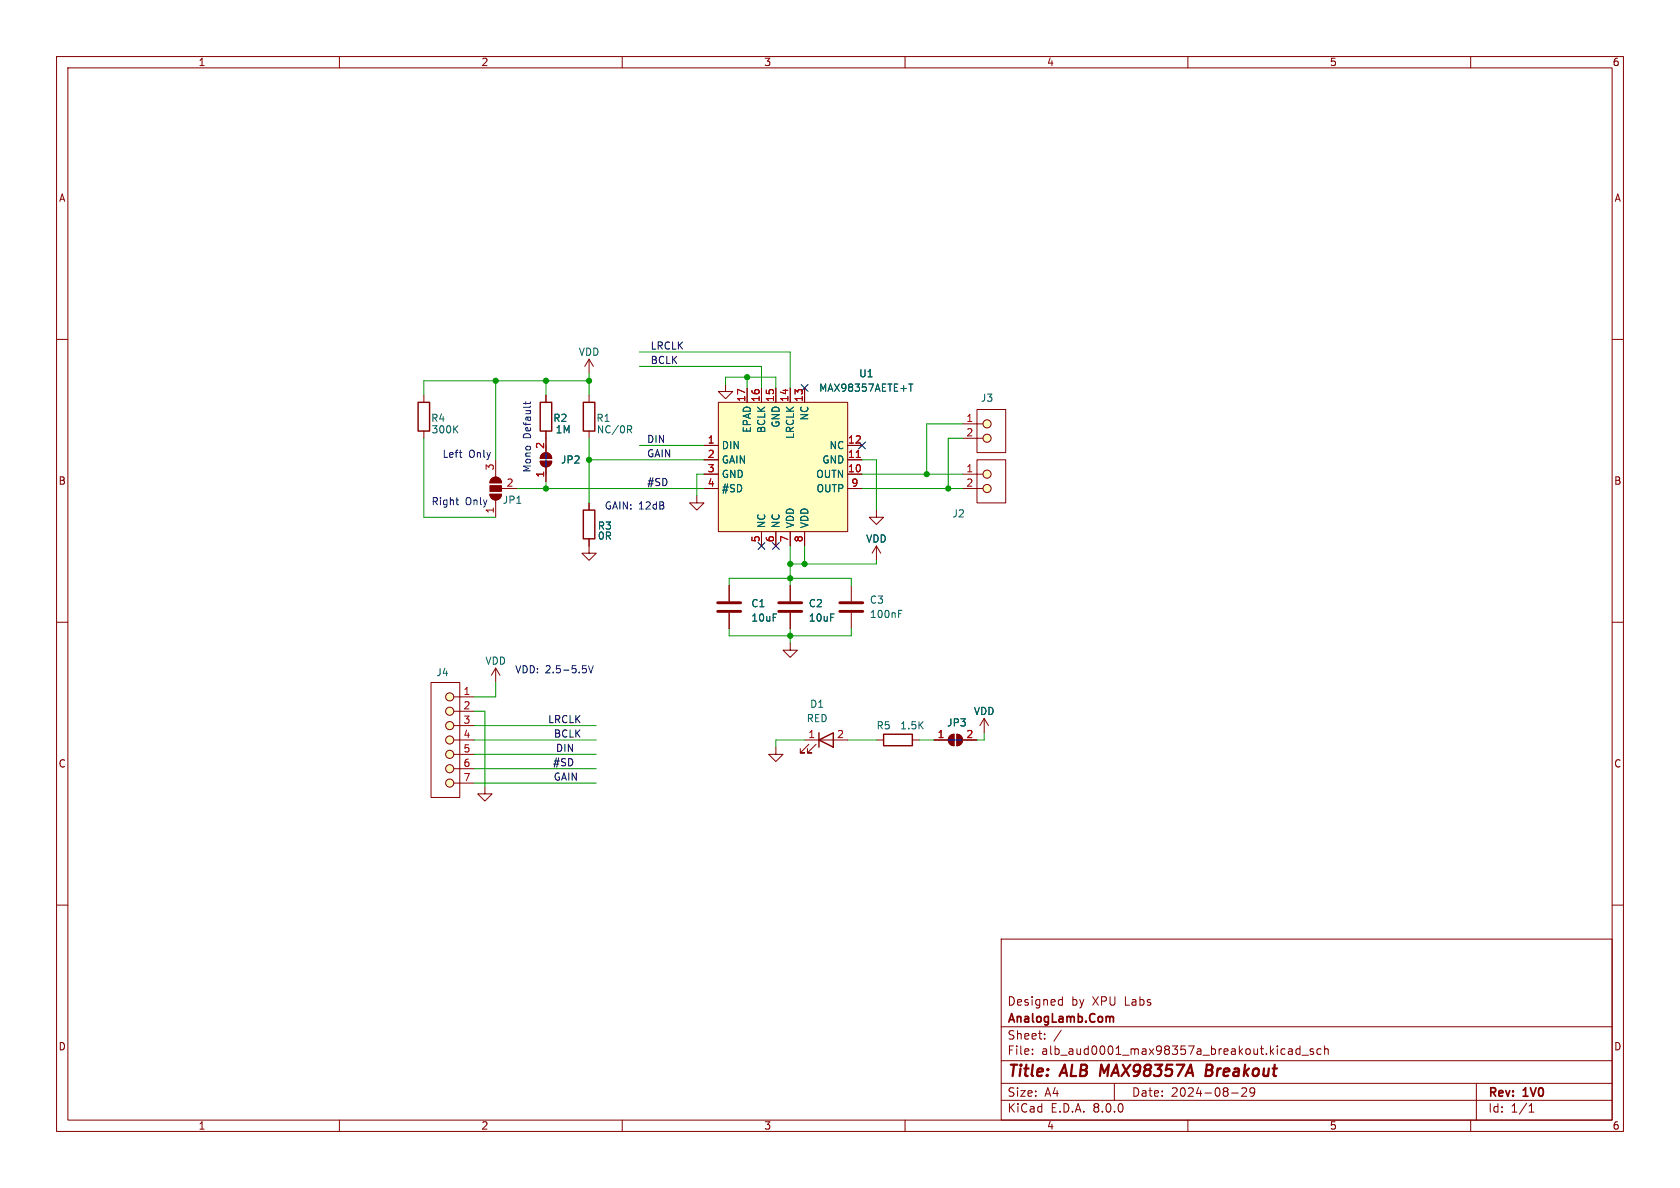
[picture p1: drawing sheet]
<svg xmlns="http://www.w3.org/2000/svg" width="297mm" height="210mm" viewBox="0 0 297 210" stroke-linecap="round" stroke-linejoin="round" font-family="sans-serif">
<g fill="none" stroke="#840000" stroke-width=".18">
<path d="M10 10h277v190h-277zM12 12h273v186h-273zM60 10v2M110 10v2M160 10v2M210 10v2M260 10v2M10 60h2M285 60h2M74.9 69.9v1.2M74.9 76.2v1.3M104.1 63.5v2.5"/>
<path d="M104.1 69.9v1.2M104.1 76.2v1.3M104.1 63.5l.8 1.3M104.1 63.5l-.7 1.3M128.3 67.9v1.3h1.2l-1.2 1.3-1.3-1.3h1.3M86.6 87.4h2a1.02 1.02 0 0 1-1 1 1.02 1.02 0 0 1-1-1zM86.9 84.6a1.02 1.02 0 0 1 1.1-.2 1.02 1.02 0 0 1 .6 .9h-2zM87.6 81.3v3M87.6 88.4v3M88.6 86.4h2.8M104.1 88.9v1.3M104.1 95.3v1.2"/>
<path d="M10 110h2M285 110h2M10 160h2M285 160h2M177 166h108v32h-108zM187.4 176.7l.4 .1M187.8 176.2v1.5M187.8 177.6l-.4 .1M60 198v2M110 198v2M160 198v2M177 194.5h108"/>
<path d="M177 191.5h108M177 187.5h108M177 181.5h108M182.5 186.3v.1M182.5 185.5v.1M184.7 183.6v.1M184.7 182.8v.1M187.6 182.1l-1.3 2M197 191.5v3M210 198v2M217.7 193.2h1.2M219.5 192.4l.6-.1 .2 .1 .1 .3-.9 1.1h.9"/>
<path d="M221.8 192.9l-.3 .3h-.3l-.2-.3 .1-.5 .4-.1 .2 .1a.99 .99 0 0 1-.3 1.4h-.3M228 185.4h.2l.3 .2v.8M228.5 186.3l-.5 .1M228.5 185.8h-.5M229.8 185.5l-.4-.1-.3 .3v.4l.1 .2h.6M229.8 184.9v1.5M230.2 186.5h1.1M232.2 185.5l-.4-.1-.2 .2 .1 .2 .5 .2v.3h-.6M233.5 185.5l-.4-.1-.3 .3v.4l.2 .2h.5M234.2 185.5l.2-.1 .3 .1 .1 .9M234.2 184.9v1.5M260 198v2"/>
<path d="M261 191.5v6.5M270.3 196.6h.9M270.3 195.5l.4-.4v1.5"/>
</g>
<path d="M213.2 189.2h.7M213.9 189.2l.3 .1M214 188.2h-.6l-.3 2 1-.1M214.1 189.1l-.2 .1" fill="none" stroke="#840000" stroke-width=".4"/>
<path d="M196.4 179.7l.4 .1v.1v.8" fill="none" stroke="#840000" stroke-width=".3"/>
<path d="M73.9 71.1h2v5.1h-2zM103.1 71.1h2.1v5.1h-2.1zM103.1 90.2h2.1v5.1h-2.1z" fill="none" stroke="#840000" stroke-width=".25"/>
<g fill="#840000" stroke="#840000" stroke-width=".18">
<path d="M86.6 87.4h2a1.02 1.02 0 0 1-1 1 1.02 1.02 0 0 1-1-1z"/>
<path d="M86.6 85.9h2v1h-2z"/>
<path d="M86.9 84.6a1.02 1.02 0 0 1 1.1-.2 1.02 1.02 0 0 1 .6 .9h-2z"/>
</g>
<path d="M80.4 75.8l.5 .7M80.9 75.3l-.7 .7M110.9 75.3h.5l.3 .2-.1 .4h-.7M111.3 75.9l.4 .6" fill="none" stroke="#006464" stroke-width=".18"/>
<path d="M127 71.1h22.9v22.9h-22.9z" fill="#ffffc2"/>
<g fill="none" stroke="#840000" stroke-width=".18">
<path d="M96.5 69.9v1.2M96.5 76.2v3.8M124.5 78.7h2.5M127 71.1h22.9v22.9h-22.9zM132.1 68.6v2.5M134.6 68.6v2.5M137.2 68.6v2.5M139.7 68.6v2.5M142.2 68.6v2.5M149.9 78.7h2.5M170.2 77.5h3.5M170.2 74.9h3.5"/>
<path d="M172.7 72.4h5.1v7.6h-5.1zM95.5 81.5h2a1.02 1.02 0 0 1-1 1 1.02 1.02 0 0 1-1-1zM95.8 80.3a1.02 1.02 0 0 1 1.1-.2 1.02 1.02 0 0 1 .6 .9h-2zM96.5 82.6v2.5M104.1 95.3v2.5h1.3l-1.3 1.3-1.2-1.3h1.2M104.1 88.9v1.3M123.2 87.6v1.3h1.3l-1.3 1.3-1.3-1.3h1.3M124.5 83.8h2.5M124.5 81.3h2.5M124.5 86.4h2.5M134.6 94v2.5M137.2 94v2.5"/>
<path d="M139.7 94v2.5M142.2 94v2.5M149.9 83.8h2.5M149.9 81.3h2.5M149.9 86.4h2.5M154.9 90.2v1.2h1.3l-1.3 1.3-1.2-1.3h1.2M154.9 96.5l.8 1.3M154.9 96.5v2.6M154.9 96.5l-.7 1.3M170.2 83.8h3.5M170.2 86.4h3.5M172.7 81.3h5.1v7.6h-5.1z"/>
<path d="M87.6 118.1l.8 1.3M87.6 118.1v2.6M87.6 118.1l-.7 1.3M128.9 103.5v2.8M128.9 108.3v2.8M139.7 113.7v1.2h1.3l-1.3 1.3-1.3-1.3h1.3M139.7 103.5v2.8M139.7 108.3v2.8M150.5 103.5v2.8M150.5 108.3v2.8M76.2 120.7h5.1v20.3h-5.1zM80.3 138.4h3.5"/>
<path d="M80.3 135.9h3.5M80.3 133.4h3.5M80.3 130.8h3.5M80.3 128.3h3.5M80.3 125.7h3.5M80.3 123.2h3.5M85.7 139.1v1.2h-1.2l1.2 1.3 1.3-1.3h-1.3M137.2 132.1v1.3h1.2l-1.2 1.2-1.3-1.2h1.3M142.2 130.8h7.7M143 131.6l-1.5 1.5h.7h-.7v-.8M144.3 131.6l-1.6 1.5h.8h-.8v-.8M154.9 130.8h1.3"/>
<path d="M161.3 130.8h1.3M165.1 130.8h2.5M167.9 130.1l.8-.3v2a1.02 1.02 0 0 1-1-.6 1.02 1.02 0 0 1 .2-1.1zM169.2 129.8a1.02 1.02 0 0 1 1 1 1.02 1.02 0 0 1-1 1zM170.2 130.8h2.5M174 127l-.8 1.3M174 127v2.5M174 127l.8 1.3"/>
<circle cx="174.5" cy="77.5" r=".72"/>
<circle cx="174.5" cy="74.9" r=".72"/>
<circle cx="174.5" cy="83.8" r=".72"/>
<circle cx="174.5" cy="86.4" r=".72"/>
<circle cx="79.5" cy="133.3" r=".72"/>
<circle cx="79.5" cy="135.9" r=".72"/>
<circle cx="79.5" cy="128.3" r=".72"/>
<circle cx="79.5" cy="138.4" r=".72"/>
<circle cx="79.5" cy="130.8" r=".72"/>
<circle cx="79.5" cy="123.2" r=".72"/>
<circle cx="79.5" cy="125.7" r=".72"/>
</g>
<path d="M151.4 80.9h.7" fill="none" stroke="#a90000" stroke-width=".18"/>
<path d="M160.7 67.9h.7M161 67.9v1.3M158.9 108.5h.4M158.9 107.9h.6" fill="none" stroke="#006464" stroke-width=".18"/>
<g fill="#ffffc2" stroke="#ffffc2" stroke-width=".18">
<circle cx="174.5" cy="86.4" r=".72"/>
<circle cx="174.5" cy="83.8" r=".72"/>
<circle cx="174.5" cy="77.5" r=".72"/>
<circle cx="174.5" cy="74.9" r=".72"/>
<circle cx="79.5" cy="138.4" r=".72"/>
<circle cx="79.5" cy="135.9" r=".72"/>
<circle cx="79.5" cy="133.3" r=".72"/>
<circle cx="79.5" cy="130.8" r=".72"/>
<circle cx="79.5" cy="128.3" r=".72"/>
<circle cx="79.5" cy="125.7" r=".72"/>
<circle cx="79.5" cy="123.2" r=".72"/>
</g>
<path d="M126.9 108.1h4M126.9 106.6h4M137.7 108.1h4M137.7 106.6h4M148.5 108.1h4M148.5 106.6h4" fill="none" stroke="#840000" stroke-width=".51"/>
<g fill="#840000" stroke="#840000" stroke-width=".18">
<path d="M167.9 130.1l.8-.3v2a1.02 1.02 0 0 1-1-.6 1.02 1.02 0 0 1 .2-1.1z"/>
<path d="M169.2 129.8a1.02 1.02 0 0 1 1 1 1.02 1.02 0 0 1-1 1z"/>
<path d="M95.5 81.5h2a1.02 1.02 0 0 1-1 1 1.02 1.02 0 0 1-1-1z"/>
<path d="M95.8 80.3a1.02 1.02 0 0 1 1.1-.2 1.02 1.02 0 0 1 .6 .9h-2z"/>
</g>
<path d="M95.5 71.1h2v5.1h-2zM144.8 130.8l2.5-1.3v2.6zM144.8 129.5v2.6M156.2 129.8h5.1v2h-5.1z" fill="none" stroke="#840000" stroke-width=".25"/>
<path d="M93 71v.5M93.8 71l-.2 .3h-1.1M96.5 78.7v5.1M80.6 88.4h.5M80.8 89.2h.3M81.2 80h.5M81.6 80.8h.1M103.6 118.3v.5M104 117.7l.5 1.2 .4-1.2M165.1 130.8h7.6" fill="none" stroke="#0000c2" stroke-width=".18"/>
<g fill="none" stroke="#009600" stroke-width=".18">
<path d="M74.9 77.5v13.9h12.7M87.6 67.3v14M96.5 67.3v2.6M104.1 67.3h-29.2v2.6M104.1 66v3.9M104.1 77.5v11.4M113 62.2h26.7v6.4M113 78.7h11.5M113 64.8h21.6v3.8M128.3 67.9v-1.2h8.9v1.9M132.1 66.7v1.9M170.2 77.5h-2.6v8.9"/>
<path d="M170.2 74.9h-6.4v8.9M91.4 86.4h33.1M96.5 85.1v1.3M104.1 81.3h20.4M124.5 83.8h-1.3v3.8M139.7 96.5v7M142.2 96.5v3.2M152.4 83.8h17.8M152.4 81.3h2.5v8.9M152.4 86.4h17.8M154.9 99.1v.6h-15.2M128.9 111.1v1.3h21.6v-1.3"/>
<path d="M128.9 103.5v-1.3h21.6v1.3M139.7 111.1v2.6M83.8 130.8h21.6M83.8 128.3h21.6M83.8 138.4h21.6M83.8 125.7h1.9v13.4M83.8 135.9h21.6M83.8 133.4h21.6M87.6 120.7v2.5h-3.8M142.2 130.8h-5v1.3M149.9 130.8h5M162.6 130.8h2.5"/>
<path d="M174 129.5v1.3h-1.3"/>
</g>
<path d="M141.6 68l1.2 1.2M142.8 68l-1.2 1.2M151.8 78.1l1.2 1.2M153 78.1l-1.2 1.2M134 95.9l1.2 1.2M135.2 95.9l-1.2 1.2M136.6 95.9l1.2 1.2M137.8 95.9l-1.2 1.2" fill="none" stroke="#000084" stroke-width=".18"/>
<g fill="#009600" stroke="#009600" stroke-width=".18">
<circle cx="96.5" cy="67.3" r=".46"/>
<circle cx="87.6" cy="67.3" r=".46"/>
<circle cx="132.1" cy="66.7" r=".46"/>
<circle cx="104.1" cy="67.3" r=".46"/>
<circle cx="167.6" cy="86.4" r=".46"/>
<circle cx="142.2" cy="99.7" r=".46"/>
<circle cx="139.7" cy="99.7" r=".46"/>
<circle cx="163.8" cy="83.8" r=".46"/>
<circle cx="96.5" cy="86.4" r=".46"/>
<circle cx="104.1" cy="81.3" r=".46"/>
<circle cx="139.7" cy="112.4" r=".46"/>
<circle cx="139.7" cy="102.2" r=".46"/>
</g>
<g font-size="2.8" fill="#840000">
<text x="178" y="190.9">Title:</text>
<text x="187.7" y="190.9">ALB MAX98357A</text>
<text x="214.8" y="190.9">Breakout</text>
</g>
<g font-size="2.1" fill="#840000">
<text x="178" y="178">Designed</text>
<text x="189.4" y="178">by</text>
<text x="193.2" y="178">XPU</text>
<text x="199" y="178">Labs</text>
<text x="178" y="184">Sheet:</text>
<text x="178" y="181.2">AnalogLamb.Com</text>
<text x="178" y="186.7">File:</text>
<text x="184.1" y="186.7">alb_aud0001_max98357a_breakout.kicad_sch</text>
<text x="178" y="196.9">KiCad</text>
<text x="178" y="194.1">Size:</text>
<text x="184.7" y="194.1">A4</text>
<text x="185.7" y="196.9">E.D.A.</text>
<text x="193.3" y="196.9">8.0.0</text>
<text x="200" y="194.1">Date:</text>
<text x="207" y="194.1">2024-08-29</text>
<text x="263" y="194.3">Rev:</text>
<text x="263" y="196.9">Id:</text>
<text x="267.1" y="196.9">1/1</text>
<text x="269.4" y="194.3">1V0</text>
</g>
<g font-size="1.8" fill="#840000">
<text x="35" y="11.9">1</text>
<text x="85" y="11.9">2</text>
<text x="135" y="11.9">3</text>
<text x="185" y="11.9">4</text>
<text x="235" y="11.9">5</text>
<text x="285" y="11.9">6</text>
<text x="10.3" y="35.9">A</text>
<text x="285.3" y="35.9">A</text>
<text x="10.3" y="85.9">B</text>
<text x="285.3" y="85.9">B</text>
<text x="10.3" y="135.9">C</text>
<text x="285.3" y="135.9">C</text>
<text x="10.3" y="185.9">D</text>
<text x="285.3" y="185.9">D</text>
<text x="35" y="199.9">1</text>
<text x="85" y="199.9">2</text>
<text x="135" y="199.9">3</text>
<text x="185" y="199.9">4</text>
<text x="235" y="199.9">5</text>
<text x="285" y="199.9">6</text>
</g>
<g font-size="1.8" fill="#006464">
<text x="102.2" y="63.1">VDD</text>
<text x="144.7" y="69.4">MAX98357AETE+T</text>
<text x="151.8" y="66.9">U1</text>
<text x="173.3" y="71.2">J3</text>
<text x="76.1" y="74.8">R4</text>
<text x="76.2" y="76.8">300K</text>
<text x="97.7" y="74.8">R2</text>
<text x="98.1" y="76.8">1M</text>
<text x="105.3" y="74.8">R1</text>
<text x="105.4" y="76.8">NC/0R</text>
<text x="132.9" y="76.6" transform="rotate(-90 132.9 76.6)">EPAD</text>
<text x="135.5" y="76.7" transform="rotate(-90 135.5 76.7)">BCLK</text>
<text x="138" y="75.7" transform="rotate(-90 138 75.7)">GND</text>
<text x="140.6" y="77.7" transform="rotate(-90 140.6 77.7)">LRCLK</text>
<text x="143.1" y="74.4" transform="rotate(-90 143.1 74.4)">NC</text>
<text x="99.1" y="82.1">JP2</text>
<text x="127.5" y="79.6">DIN</text>
<text x="127.5" y="82.1">GAIN</text>
<text x="145.3" y="82.1">GND</text>
<text x="146.5" y="79.6">NC</text>
<text x="88.8" y="89.3">JP1</text>
<text x="127.5" y="84.7">GND</text>
<text x="127.5" y="87.2">#SD</text>
<text x="144.2" y="84.7">OUTN</text>
<text x="144.3" y="87.2">OUTP</text>
<text x="105.6" y="93.8">R3</text>
<text x="105.6" y="95.6">0R</text>
<text x="135.5" y="93.5" transform="rotate(-90 135.5 93.5)">NC</text>
<text x="138" y="93.5" transform="rotate(-90 138 93.5)">NC</text>
<text x="140.6" y="93.5" transform="rotate(-90 140.6 93.5)">VDD</text>
<text x="143.1" y="93.5" transform="rotate(-90 143.1 93.5)">VDD</text>
<text x="168.3" y="91.7">J2</text>
<text x="153" y="96.1">VDD</text>
<text x="132.7" y="107.5">C1</text>
<text x="142.9" y="107.5">C2</text>
<text x="153.7" y="106.9">C3</text>
<text x="132.7" y="110.1">10uF</text>
<text x="142.9" y="110.1">10uF</text>
<text x="153.7" y="109.4">100nF</text>
<text x="77" y="119.7">J4</text>
<text x="85.7" y="117.7">VDD</text>
<text x="143.1" y="125.3">D1</text>
<text x="142.5" y="127.9">RED</text>
<text x="154.9" y="129.1">R5</text>
<text x="159" y="129.1">1.5K</text>
<text x="167.3" y="128.6">JP3</text>
<text x="172.1" y="126.6">VDD</text>
</g>
<g font-size="1.8" fill="#0f0f0f">
<text x="114.9" y="61.9">LRCLK</text>
<text x="114.9" y="64.4">BCLK</text>
<text x="114.3" y="78.4">DIN</text>
<text x="114.3" y="80.9">GAIN</text>
<text x="114.3" y="86">#SD</text>
<text x="96.8" y="127.9">LRCLK</text>
<text x="97.8" y="130.5">BCLK</text>
<text x="97.6" y="135.5">#SD</text>
<text x="98.2" y="133">DIN</text>
<text x="97.8" y="138.1">GAIN</text>
</g>
<g font-size="1.8" fill="#a90000">
<text x="131.8" y="71.2" transform="rotate(-90 131.8 71.2)">17</text>
<text x="134.4" y="71.2" transform="rotate(-90 134.4 71.2)">16</text>
<text x="136.9" y="71.2" transform="rotate(-90 136.9 71.2)">15</text>
<text x="139.4" y="71.2" transform="rotate(-90 139.4 71.2)">14</text>
<text x="142" y="71.2" transform="rotate(-90 142 71.2)">13</text>
<text x="170.7" y="74.7">1</text>
<text x="170.7" y="77.2">2</text>
<text x="87.4" y="83.3" transform="rotate(-90 87.4 83.3)">3</text>
<text x="96.3" y="79.4" transform="rotate(-90 96.3 79.4)">2</text>
<text x="125" y="78.5">1</text>
<text x="125" y="81">2</text>
<text x="125" y="83.6">3</text>
<text x="149.8" y="83.6">10</text>
<text x="149.8" y="81">11</text>
<text x="149.8" y="78.5">12</text>
<text x="170.7" y="83.6">1</text>
<text x="89.5" y="86.1">2</text>
<text x="96.3" y="84.5" transform="rotate(-90 96.3 84.5)">1</text>
<text x="125" y="86.1">4</text>
<text x="150.4" y="86.1">9</text>
<text x="170.7" y="86.1">2</text>
<text x="87.4" y="90.9" transform="rotate(-90 87.4 90.9)">1</text>
<text x="134.4" y="96" transform="rotate(-90 134.4 96)">5</text>
<text x="136.9" y="96" transform="rotate(-90 136.9 96)">6</text>
<text x="139.4" y="96" transform="rotate(-90 139.4 96)">7</text>
<text x="142" y="96" transform="rotate(-90 142 96)">8</text>
<text x="81.8" y="122.9">1</text>
<text x="81.8" y="125.5">2</text>
<text x="81.8" y="128">3</text>
<text x="81.8" y="130.6">4</text>
<text x="142.8" y="130.6">1</text>
<text x="147.9" y="130.6">2</text>
<text x="165.7" y="130.6">1</text>
<text x="170.7" y="130.6">2</text>
<text x="81.8" y="133.1">5</text>
<text x="81.8" y="135.6">6</text>
<text x="81.8" y="138.2">7</text>
</g>
<g font-size="1.8" fill="#0000c2">
<text x="94.1" y="77.6" transform="rotate(-90 94.1 77.6)">Default</text>
<text x="78.1" y="81.1">Left</text>
<text x="82.9" y="81.1">Only</text>
<text x="94.1" y="83.6" transform="rotate(-90 94.1 83.6)">Mono</text>
<text x="76.2" y="89.5">Right</text>
<text x="82.3" y="89.5">Only</text>
<text x="106.8" y="90.3">GAIN:</text>
<text x="112.9" y="90.3">12dB</text>
<text x="91" y="119.2">VDD: 2.5-5.5V</text>
</g>
</svg>
